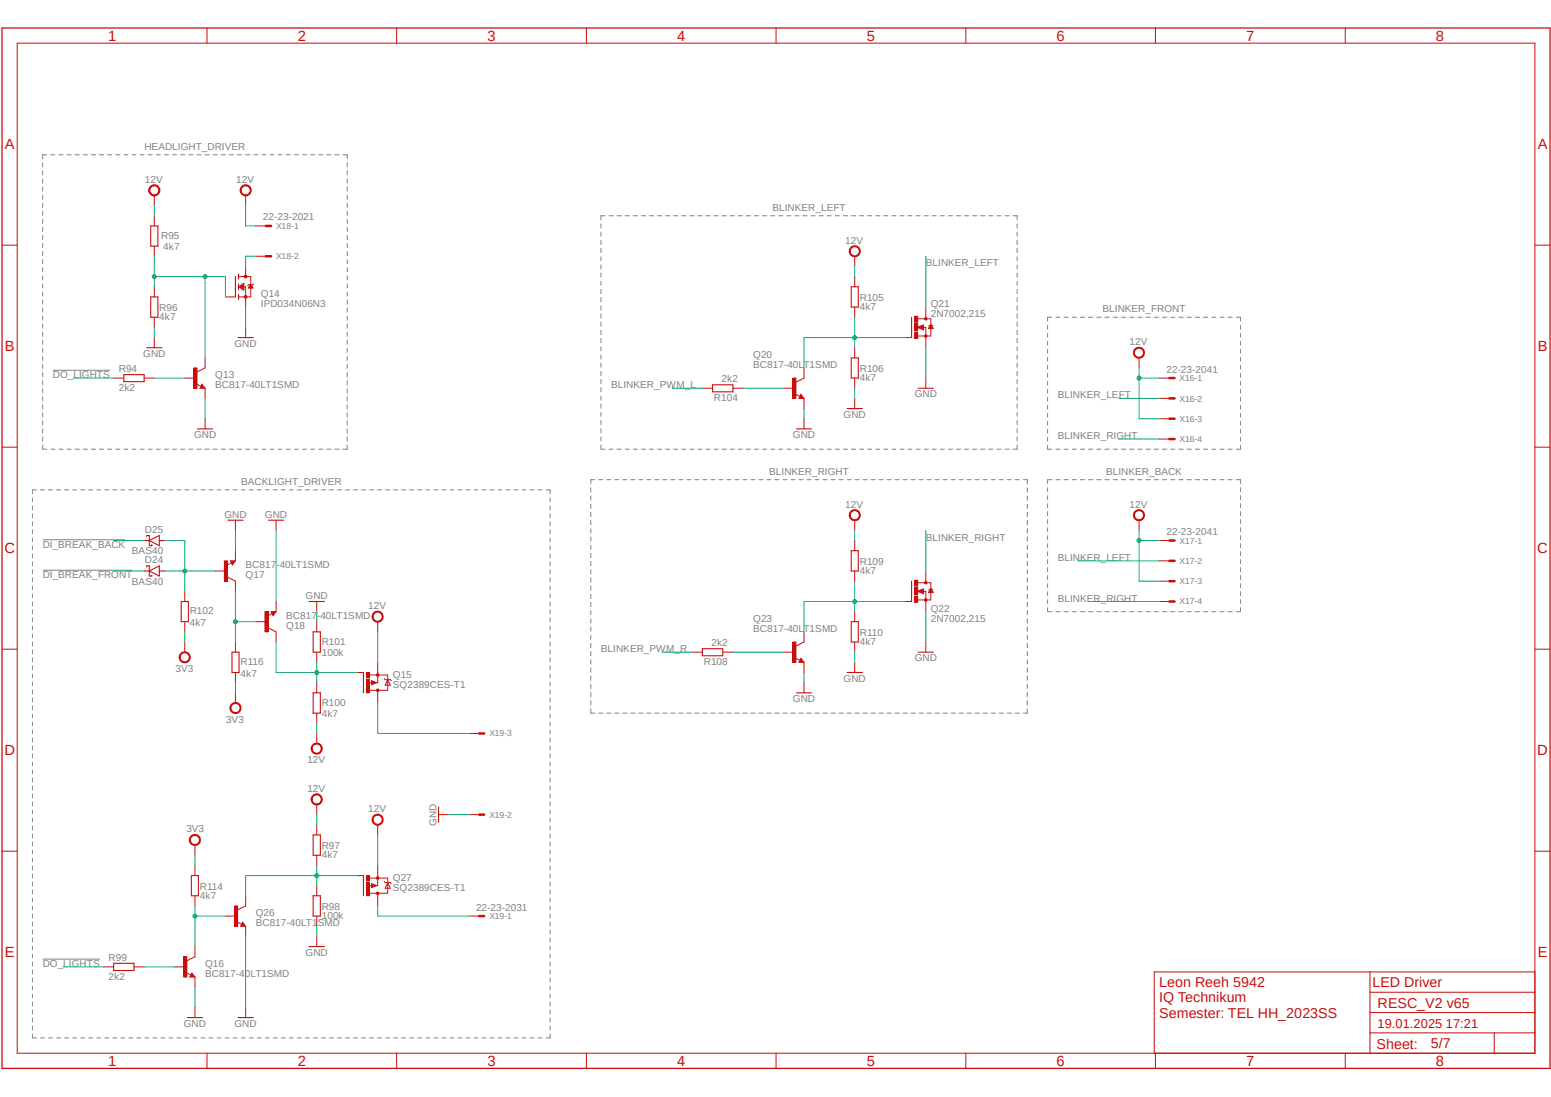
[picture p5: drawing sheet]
<svg xmlns="http://www.w3.org/2000/svg" width="420mm" height="297mm" viewBox="0 0 420 297" stroke-linecap="round" stroke-linejoin="round" font-family="sans-serif">
<path d="M0 7.2l420 282.6M420 7.3l-420 282.6" fill="none" stroke="#fff" stroke-width=".27"/>
<g fill="none" stroke="#808080" stroke-width=".27">
<path d="M11.6 44.1v1.1M11.6 46.3v1.1M11.6 48.5v1.1M11.6 50.6v1.1M11.6 52.8v1.1M11.6 55v1.1M11.6 57.2v1.1M11.6 59.4v1.1M12.7 41.9h-1.1v1.1M13.8 41.9h1.1M16 41.9h1.1M18.2 41.9h1.1"/>
<path d="M20.3 41.9h1.2M22.5 41.9h1.2M24.7 41.9h1.2M26.9 41.9h1.2M29.1 41.9h1.2M31.3 41.9h1.2M33.5 41.9h1.1M35.7 41.9h1.1M37.9 41.9h1.1M40.1 41.9h1.1M42.3 41.9h1.1M44.5 41.9h1.1"/>
<path d="M46.7 41.9h1.1M48.9 41.9h1.1M51.1 41.9h1.1M53.3 41.9h1.1M55.5 41.9h1.1M57.7 41.9h1.1M59.9 41.9h1.1M62.1 41.9h1.1M64.3 41.9h1.1M66.5 41.9h1.1M68.7 41.9h1.1M70.9 41.9h1.1"/>
<path d="M73.1 41.9h1.1M75.3 41.9h1.1M77.5 41.9h1.1M79.7 41.9h1.1M81.9 41.9h1.1M84.1 41.9h1.1M86.3 41.9h1.1M88.5 41.9h1.1M90.7 41.9h1.1M92.9 41.9h1.1v1.1M94 44.1v1.1M94 46.3v1.1"/>
<path d="M94 48.5v1.1M94 50.6v1.1M94 52.8v1.1M94 55v1.1M94 57.2v1.1M94 59.4v1.1M163.8 58.4h-1.1v1.1M164.9 58.4h1.1M167.1 58.4h1.1M169.3 58.4h1.1M171.5 58.4h1.1M173.7 58.4h1.1"/>
<path d="M175.9 58.4h1.1M178.1 58.4h1.1M180.3 58.4h1.1M182.4 58.4h1.1M184.6 58.4h1.1M186.8 58.4h1.1M189 58.4h1.1M191.2 58.4h1.1M193.4 58.4h1.1M195.5 58.4h1.2M197.7 58.4h1.1M199.9 58.4h1.1"/>
<path d="M202.1 58.4h1.1M204.3 58.4h1.1M206.5 58.4h1.1M208.7 58.4h1.1M210.9 58.4h1.1M213.1 58.4h1.1M215.3 58.4h1.1M217.4 58.4h1.1M219.6 58.4h1.1M221.8 58.4h1.1M224 58.4h1.1M226.2 58.4h1.1"/>
<path d="M228.4 58.4h1.1M230.5 58.4h1.2M232.7 58.4h1.1M234.9 58.4h1.2M237.2 58.4h1.1M239.3 58.4h1.1M241.5 58.4h1.1M243.7 58.4h1.1M245.9 58.4h1.1M248.1 58.4h1.1M250.3 58.4h1.1M252.4 58.4h1.1"/>
<path d="M254.6 58.4h1.1M256.8 58.4h1.1M259 58.4h1.1M261.2 58.4h1.1M263.4 58.4h1.1M265.6 58.4h1.1M267.8 58.4h1.1M270 58.4h1.1M272.2 58.4h1.1M274.3 58.4h1.1v1.1M11.6 61.6v1.1M11.6 63.8v1.1"/>
<path d="M11.6 65.9v1.1M11.6 68.1v1.1M11.6 70.3v1.1M11.6 72.5v1.1M11.6 74.7v1.1M11.6 76.8v1.1M11.6 79v1.1M94 61.6v1.1M94 63.8v1.1M94 65.9v1.1M94 68.1v1.1M94 70.3v1.1"/>
<path d="M94 72.5v1.1M94 74.7v1.1M94 76.8v1.1M94 79v1.1M162.7 60.6v1.2M162.7 62.8v1.2M162.7 65.1v1.1M162.7 67.3v1.1M162.7 69.5v1.1M162.7 71.7v1.2M162.7 73.9v1.2M162.7 76.2v1.1"/>
<path d="M162.7 78.4v1.1M275.4 60.6v1.2M275.4 62.8v1.2M275.4 65.1v1.1M275.4 67.3v1.1M275.4 69.5v1.1M275.4 71.7v1.2M275.4 73.9v1.2M275.4 76.2v1.1M275.4 78.4v1.1M11.6 81.2v1.1M11.6 83.4v1.1"/>
<path d="M11.6 85.6v1.1M11.6 87.8v1.1M11.6 90v1.1M11.6 92.1v1.1M11.6 94.3v1.1M11.6 96.5v1.1M11.6 98.7v1.1M94 81.2v1.1M94 83.4v1.1M94 85.6v1.1M94 87.8v1.1M94 90v1.1"/>
<path d="M94 92.1v1.1M94 94.3v1.1M94 96.5v1.1M94 98.7v1.1M162.7 80.6v1.1M162.7 82.8v1.1M162.7 85v1.1M162.7 87.2v1.1M162.7 89.5v1.1M162.7 91.7v1.1M162.7 93.9v1.1M162.7 96.1v1.1"/>
<path d="M162.7 98.3v1.1M275.4 80.6v1.1M275.4 82.8v1.1M275.4 85v1.1M275.4 87.2v1.1M275.4 89.5v1.1M275.4 91.7v1.1M275.4 93.9v1.1M275.4 96.1v1.1M275.4 98.3v1.1M283.7 88.1v1.1M283.7 90.2v1.1"/>
<path d="M283.7 92.4v1.1M283.7 94.5v1.1M283.7 96.7v1.1M283.7 98.9v1M284.8 85.9h-1.1v1.1M285.9 85.9h1.2M288.1 85.9h1.2M290.4 85.9h1.1M292.6 85.9h1.1M294.8 85.9h1.1M297 85.9h1.2M299.2 85.9h1.2"/>
<path d="M301.5 85.9h1.1M303.7 85.9h1.1M305.9 85.9h1.1M308.1 85.9h1.1M310.3 85.9h1.2M312.5 85.9h1.2M314.8 85.9h1.1M317 85.9h1.1M319.2 85.9h1.2M321.4 85.9h1.2M323.7 85.9h1.1M325.9 85.9h1.1"/>
<path d="M328.1 85.9h1.1M330.3 85.9h1.2M332.5 85.9h1.2M334.8 85.9h1.1v1.1M335.9 88.1v1.1M335.9 90.2v1.1M335.9 92.4v1.1M335.9 94.5v1.1M335.9 96.7v1.1M335.9 98.9v1M11.6 100.9v1.1M11.6 103v1.1"/>
<path d="M11.6 105.2v1.1M11.6 107.4v1.1M11.6 109.6v1.1M11.6 111.8v1.1M11.6 114v1.1M11.6 116.2v1.1M11.6 118.3v1.1M14.3 100.2h15.5M94 100.9v1.1M94 103v1.1M94 105.2v1.1M94 107.4v1.1"/>
<path d="M94 109.6v1.1M94 111.8v1.1M94 114v1.1M94 116.2v1.1M94 118.3v1.1M162.7 100.5v1.2M162.7 102.7v1.2M162.7 104.9v1.2M162.7 107.2v1.1M162.7 109.4v1.1M162.7 111.6v1.1M162.7 113.8v1.2"/>
<path d="M162.7 116v1.2M162.7 118.3v1.1M275.4 100.5v1.2M275.4 102.7v1.2M275.4 104.9v1.2M275.4 107.2v1.1M275.4 109.4v1.1M275.4 111.6v1.1M275.4 113.8v1.2M275.4 116v1.2M275.4 118.3v1.1M283.7 101v1.2"/>
<path d="M283.7 103.2v1.1M283.7 105.4v1.1M283.7 107.5v1.1M283.7 109.7v1.1M283.7 111.9v1M283.7 114v1.1M283.7 116.2v1.1M283.7 118.4v1.1M335.9 101v1.2M335.9 103.2v1.1M335.9 105.4v1.1M335.9 107.5v1.1"/>
<path d="M335.9 109.7v1.1M335.9 111.9v1M335.9 114v1.1M335.9 116.2v1.1M335.9 118.4v1.1M8.8 134.8v1M8.8 136.9v1.1M8.8 139.1v1.1M9.9 132.6h-1.1v1.1M11 132.6h1.1M11.6 120.5v1.1h1.1M13.1 132.6h1.1"/>
<path d="M13.8 121.6h1.1M15.3 132.6h1.1M16 121.6h1.1M17.5 132.6h1.1M18.2 121.6h1.1M19.7 132.6h1M20.3 121.6h1.2M21.8 132.6h1.1M22.5 121.6h1.2M24 132.6h1.1M24.7 121.6h1.2M26.2 132.6h1.1"/>
<path d="M26.9 121.6h1.2M28.4 132.6h1.1M29.1 121.6h1.2M30.5 132.6h1.1M31.3 121.6h1.2M32.7 132.6h1.1M33.5 121.6h1.1M34.9 132.6h1.1M35.7 121.6h1.1M37 132.6h1.1M37.9 121.6h1.1M39.2 132.6h1.1"/>
<path d="M40.1 121.6h1.1M41.4 132.6h1.1M42.3 121.6h1.1M43.6 132.6h1.1M44.5 121.6h1.1M45.8 132.6h1M46.7 121.6h1.1M47.9 132.6h1.1M48.9 121.6h1.1M50.1 132.6h1.1M51.1 121.6h1.1M52.3 132.6h1"/>
<path d="M53.3 121.6h1.1M54.4 132.6h1.1M55.5 121.6h1.1M56.6 132.6h1.1M57.7 121.6h1.1M58.8 132.6h1.1M59.9 121.6h1.1M61 132.6h1.1M62.1 121.6h1.1M63.1 132.6h1.1M64.3 121.6h1.1M65.3 132.6h1.1"/>
<path d="M66.5 121.6h1.1M67.5 132.6h1.1M68.7 121.6h1.1M69.6 132.6h1.1M70.9 121.6h1.1M71.8 132.6h1.1M73.1 121.6h1.1M74 132.6h1.1M75.3 121.6h1.1M76.2 132.6h1.1M77.5 121.6h1.1M78.4 132.6h1"/>
<path d="M79.7 121.6h1.1M80.5 132.6h1.1M81.9 121.6h1.1M82.7 132.6h1.1M84.1 121.6h1.1M84.9 132.6h1.1M86.3 121.6h1.1M87 132.6h1.1M88.5 121.6h1.1M89.2 132.6h1.1M90.7 121.6h1.1M91.4 132.6h1.1"/>
<path d="M93.6 132.6h1.1M94 120.5v1.1h-1.1M95.7 132.6h1.1M97.9 132.6h1.1M100.1 132.6h1.1M102.2 132.6h1.1M104.4 132.6h1.1M106.6 132.6h1.1M108.8 132.6h1.1M111 132.6h1.1M113.1 132.6h1.1M115.3 132.6h1.1"/>
<path d="M117.5 132.6h1.1M119.6 132.6h1.1M121.8 132.6h1.1M124 132.6h1.1M126.2 132.6h1.1M128.4 132.6h1M130.5 132.6h1.1M132.7 132.6h1.1M134.9 132.6h1M137 132.6h1.1M139.2 132.6h1.1M141.4 132.6h1.1"/>
<path d="M143.6 132.6h1.1M145.7 132.6h1.1M147.9 132.6h1.1v1.1M149 134.8v1M149 136.9v1.1M149 139.1v1.1M160 132.1v1.1M160 134.3v1.1M160 136.5v1.2M160 138.7v1.2M161.1 129.9h-1.1v1.1M162.1 129.9h1.1"/>
<path d="M162.7 120.5v1.1h1.1M164.3 129.9h1.1M164.9 121.6h1.1M166.5 129.9h1.1M167.1 121.6h1.1M168.7 129.9h1.1M169.3 121.6h1.1M170.8 129.9h1.1M171.5 121.6h1.1M173 129.9h1.1M173.7 121.6h1.1M175.2 129.9h1"/>
<path d="M175.9 121.6h1.1M177.3 129.9h1.1M178.1 121.6h1.1M179.5 129.9h1.1M180.3 121.6h1.1M181.7 129.9h1.1M182.4 121.6h1.1M183.9 129.9h1M184.6 121.6h1.1M186 129.9h1.1M186.8 121.6h1.1M188.2 129.9h1.1"/>
<path d="M189 121.6h1.1M190.3 129.9h1.1M191.2 121.6h1.1M192.5 129.9h1.1M193.4 121.6h1.1M194.7 129.9h1M195.5 121.6h1.2M196.8 129.9h1.2M197.7 121.6h1.1M199 129.9h1.1M199.9 121.6h1.1M201.2 129.9h1.1"/>
<path d="M202.1 121.6h1.1M203.4 129.9h1M204.3 121.6h1.1M205.5 129.9h1.1M206.5 121.6h1.1M207.7 129.9h1.1M208.7 121.6h1.1M209.8 129.9h1.1M210.9 121.6h1.1M212 129.9h1.1M213.1 121.6h1.1M214.2 129.9h1.1"/>
<path d="M215.3 121.6h1.1M216.4 129.9h1.1M217.4 121.6h1.1M218.5 129.9h1.1M219.6 121.6h1.1M220.7 129.9h1.1M221.8 121.6h1.1M222.9 129.9h1.1M224 121.6h1.1M225 129.9h1.1M226.2 121.6h1.1M227.2 129.9h1.1"/>
<path d="M228.4 121.6h1.1M229.4 129.9h1.1M230.5 121.6h1.2M231.6 129.9h1M232.7 121.6h1.1M233.7 129.9h1.1M234.9 121.6h1.2M235.9 129.9h1.1M237.2 121.6h1.1M238 129.9h1.1M239.3 121.6h1.1M240.2 129.9h1.1"/>
<path d="M241.5 121.6h1.1M242.4 129.9h1.1M243.7 121.6h1.1M244.6 129.9h1.1M245.9 121.6h1.1M246.7 129.9h1.1M248.1 121.6h1.1M248.9 129.9h1.1M250.3 121.6h1.1M251.1 129.9h1.1M252.4 121.6h1.1M253.2 129.9h1.1"/>
<path d="M254.6 121.6h1.1M255.4 129.9h1.1M256.8 121.6h1.1M257.6 129.9h1.1M259 121.6h1.1M259.8 129.9h1M261.2 121.6h1.1M261.9 129.9h1.1M263.4 121.6h1.1M264.1 129.9h1.1M265.6 121.6h1.1M266.2 129.9h1.1"/>
<path d="M267.8 121.6h1.1M268.4 129.9h1.1M270 121.6h1.1M270.6 129.9h1.1M272.2 121.6h1.1M272.8 129.9h1.1M274.9 129.9h1.1M275.4 120.5v1.1h-1.1M277.1 129.9h1.1v1.1M278.2 132.1v1.1M278.2 134.3v1.1M278.2 136.5v1.2"/>
<path d="M278.2 138.7v1.2M283.7 120.5v1.1h1.1M283.7 132v1.1M283.7 134.2v1.1M283.7 136.4v1.1M283.7 138.5v1.1M284.8 129.9h-1.1v1M285.9 121.6h1.2M285.9 129.9h1.2M288.1 121.6h1.2M288.1 129.9h1.2M290.4 121.6h1.1"/>
<path d="M290.4 129.9h1.1M292.6 121.6h1.1M292.6 129.9h1.1M294.8 121.6h1.1M294.8 129.9h1.1M297 121.6h1.2M297 129.9h1.2M299.2 121.6h1.2M299.2 129.9h1.2M301.5 121.6h1.1M301.5 129.9h1.1M303.7 121.6h1.1"/>
<path d="M303.7 129.9h1.1M305.9 121.6h1.1M305.9 129.9h1.1M308.1 121.6h1.1M308.1 129.9h1.1M310.3 121.6h1.2M310.3 129.9h1.2M312.5 121.6h1.2M312.5 129.9h1.2M314.8 121.6h1.1M314.8 129.9h1.1M317 121.6h1.1"/>
<path d="M317 129.9h1.1M319.2 121.6h1.2M319.2 129.9h1.2M321.4 121.6h1.2M321.4 129.9h1.2M323.7 121.6h1.1M323.7 129.9h1.1M325.9 121.6h1.1M325.9 129.9h1.1M328.1 121.6h1.1M328.1 129.9h1.1M330.3 121.6h1.2"/>
<path d="M330.3 129.9h1.2M332.5 121.6h1.2M332.5 129.9h1.2M334.8 129.9h1.1v1M335.9 120.5v1.1h-1.1M335.9 132v1.1M335.9 134.2v1.1M335.9 136.4v1.1M335.9 138.5v1.1M8.8 141.3v1.1M8.8 143.4v1.1M8.8 145.6v1.1"/>
<path d="M8.8 147.8v1M8.8 149.9v1.1M8.8 152.1v1.1M8.8 154.3v1.1M8.8 156.4v1.1M8.8 158.6v1.1M11.6 154.4h24.3M11.6 146.1h22.4M149 141.3v1.1M149 143.4v1.1M149 145.6v1.1M149 147.8v1"/>
<path d="M149 149.9v1.1M149 152.1v1.1M149 154.3v1.1M149 156.4v1.1M149 158.6v1.1M160 140.9v1.2M160 143.2v1.1M160 145.4v1.1M160 147.6v1.1M160 149.8v1.2M160 152v1.2M160 154.3v1.1"/>
<path d="M160 156.5v1.1M160 158.7v1.1M278.2 140.9v1.2M278.2 143.2v1.1M278.2 145.4v1.1M278.2 147.6v1.1M278.2 149.8v1.2M278.2 152v1.2M278.2 154.3v1.1M278.2 156.5v1.1M278.2 158.7v1.1M283.7 140.7v1.1"/>
<path d="M283.7 142.9v1M283.7 145v1.1M283.7 147.2v1.1M283.7 149.4v1.1M283.7 151.5v1.1M283.7 153.7v1.1M283.7 155.8v1.1M283.7 158v1.1M335.9 140.7v1.1M335.9 142.9v1M335.9 145v1.1M335.9 147.2v1.1"/>
<path d="M335.9 149.4v1.1M335.9 151.5v1.1M335.9 153.7v1.1M335.9 155.8v1.1M335.9 158v1.1M8.8 160.8v1M8.8 162.9v1.1M8.8 165.1v1.1M8.8 167.3v1.1M8.8 169.5v1M8.8 171.6v1.1M8.8 173.8v1.1"/>
<path d="M8.8 175.9v1.1M8.8 178.1v1.1M149 160.8v1M149 162.9v1.1M149 165.1v1.1M149 167.3v1.1M149 169.5v1M149 171.6v1.1M149 173.8v1.1M149 175.9v1.1M149 178.1v1.1M160 160.9v1.2"/>
<path d="M160 163.1v1.2M160 165.4v1.1M160 167.6v1.1M160 169.8v1.1M160 172v1.1M160 174.2v1.1M160 176.4v1.1M160 178.6v1.2M278.2 160.9v1.2M278.2 163.1v1.2M278.2 165.4v1.1M278.2 167.6v1.1"/>
<path d="M278.2 169.8v1.1M278.2 172v1.1M278.2 174.2v1.1M278.2 176.4v1.1M278.2 178.6v1.2M283.7 160.2v1M283.7 162.3v1.1M283.7 164.5v1.1h1.1M285.9 165.6h1.2M288.1 165.6h1.2M290.4 165.6h1.1M292.6 165.6h1.1"/>
<path d="M294.8 165.6h1.1M297 165.6h1.2M299.2 165.6h1.2M301.5 165.6h1.1M303.7 165.6h1.1M305.9 165.6h1.1M308.1 165.6h1.1M310.3 165.6h1.2M312.5 165.6h1.2M314.8 165.6h1.1M317 165.6h1.1M319.2 165.6h1.2"/>
<path d="M321.4 165.6h1.2M323.7 165.6h1.1M325.9 165.6h1.1M328.1 165.6h1.1M330.3 165.6h1.2M332.5 165.6h1.2M335.9 160.2v1M335.9 162.3v1.1M335.9 164.5v1.1h-1.1M8.8 180.3v1.1M8.8 182.5v1M8.8 184.6v1.1"/>
<path d="M8.8 186.8v1.1M8.8 188.9v1.1M8.8 191.1v1.1M8.8 193.3v1.1M8.8 195.5v1M8.8 197.6v1.1M8.8 199.8v1.1M149 180.3v1.1M149 182.5v1M149 184.6v1.1M149 186.8v1.1M149 188.9v1.1"/>
<path d="M149 191.1v1.1M149 193.3v1.1M149 195.5v1M149 197.6v1.1M149 199.8v1.1M160 180.8v1.2M160 183v1.2M160 185.3v1.1M160 187.5v1.1M160 189.7v1.1M160 191.9v1.2h1.1M162.1 193.1h1.1"/>
<path d="M164.3 193.1h1.1M166.5 193.1h1.1M168.7 193.1h1.1M170.8 193.1h1.1M173 193.1h1.1M175.2 193.1h1M177.3 193.1h1.1M179.5 193.1h1.1M181.7 193.1h1.1M183.9 193.1h1M186 193.1h1.1M188.2 193.1h1.1"/>
<path d="M190.3 193.1h1.1M192.5 193.1h1.1M194.7 193.1h1M196.8 193.1h1.2M199 193.1h1.1M201.2 193.1h1.1M203.4 193.1h1M205.5 193.1h1.1M207.7 193.1h1.1M209.8 193.1h1.1M212 193.1h1.1M214.2 193.1h1.1"/>
<path d="M216.4 193.1h1.1M218.5 193.1h1.1M220.7 193.1h1.1M222.9 193.1h1.1M225 193.1h1.1M227.2 193.1h1.1M229.4 193.1h1.1M231.6 193.1h1M233.7 193.1h1.1M235.9 193.1h1.1M238 193.1h1.1M240.2 193.1h1.1"/>
<path d="M242.4 193.1h1.1M244.6 193.1h1.1M246.7 193.1h1.1M248.9 193.1h1.1M251.1 193.1h1.1M253.2 193.1h1.1M255.4 193.1h1.1M257.6 193.1h1.1M259.8 193.1h1M261.9 193.1h1.1M264.1 193.1h1.1M266.2 193.1h1.1"/>
<path d="M268.4 193.1h1.1M270.6 193.1h1.1M272.8 193.1h1.1M274.9 193.1h1.1M278.2 180.8v1.2M278.2 183v1.2M278.2 185.3v1.1M278.2 187.5v1.1M278.2 189.7v1.1M278.2 191.9v1.2h-1.1M8.8 201.9v1.1M8.8 204.1v1.1"/>
<path d="M8.8 206.3v1M8.8 208.4v1.1M8.8 210.6v1.1M8.8 212.8v1.1M8.8 214.9v1.1M8.8 217.1v1.1M8.8 219.3v1M149 201.9v1.1M149 204.1v1.1M149 206.3v1M149 208.4v1.1M149 210.6v1.1"/>
<path d="M149 212.8v1.1M149 214.9v1.1M149 217.1v1.1M149 219.3v1M8.8 221.4v1.1M8.8 223.6v1.1M8.8 225.8v1.1M8.8 227.9v1.1M8.8 230.1v1.1M8.8 232.3v1M8.8 234.4v1.1M8.8 236.6v1.1"/>
<path d="M8.8 238.8v1.1M149 221.4v1.1M149 223.6v1.1M149 225.8v1.1M149 227.9v1.1M149 230.1v1.1M149 232.3v1M149 234.4v1.1M149 236.6v1.1M149 238.8v1.1M8.8 240.9v1.1M8.8 243.1v1.1"/>
<path d="M8.8 245.3v1M8.8 247.4v1.1M8.8 249.6v1.1M8.8 251.8v1.1M8.8 253.9v1.1M8.8 256.1v1.1M8.8 258.3v1M11.6 259.7h15.4M149 240.9v1.1M149 243.1v1.1M149 245.3v1M149 247.4v1.1"/>
<path d="M149 249.6v1.1M149 251.8v1.1M149 253.9v1.1M149 256.1v1.1M149 258.3v1M8.8 260.4v1.1M8.8 262.6v1.1M8.8 264.8v1.1M8.8 267v1M8.8 269.1v1.1M8.8 271.3v1.1M8.8 273.4v1.1"/>
<path d="M8.8 275.6v1.1M8.8 277.7v1.1M8.8 280v1h1.1M149 260.4v1.1M149 262.6v1.1M149 264.8v1.1M149 267v1M149 269.1v1.1M149 271.3v1.1M149 273.4v1.1M149 275.6v1.1M149 277.7v1.1"/>
<path d="M149 280v1h-1.1M11 281h1.1M13.1 281h1.1M15.3 281h1.1M17.5 281h1.1M19.7 281h1M21.8 281h1.1M24 281h1.1M26.2 281h1.1M28.4 281h1.1M30.5 281h1.1M32.7 281h1.1"/>
<path d="M34.9 281h1.1M37 281h1.1M39.2 281h1.1M41.4 281h1.1M43.6 281h1.1M45.8 281h1M47.9 281h1.1M50.1 281h1.1M52.3 281h1M54.4 281h1.1M56.6 281h1.1M58.8 281h1.1"/>
<path d="M61 281h1.1M63.1 281h1.1M65.3 281h1.1M67.5 281h1.1M69.6 281h1.1M71.8 281h1.1M74 281h1.1M76.2 281h1.1M78.4 281h1M80.5 281h1.1M82.7 281h1.1M84.9 281h1.1"/>
<path d="M87 281h1.1M89.2 281h1.1M91.4 281h1.1M93.6 281h1.1M95.7 281h1.1M97.9 281h1.1M100.1 281h1.1M102.2 281h1.1M104.4 281h1.1M106.6 281h1.1M108.8 281h1.1M111 281h1.1"/>
<path d="M113.1 281h1.1M115.3 281h1.1M117.5 281h1.1M119.6 281h1.1M121.8 281h1.1M124 281h1.1M126.2 281h1.1M128.4 281h1M130.5 281h1.1M132.7 281h1.1M134.9 281h1M137 281h1.1"/>
<path d="M139.2 281h1.1M141.4 281h1.1M143.6 281h1.1M145.7 281h1.1"/>
</g>
<g fill="none" stroke="#c90d0c" stroke-width=".27">
<path d="M4.7 11.7h410.9v273.5h-410.9zM56 7.6v4.1M107.4 7.6v4.1M158.8 7.6v4.1M210.1 7.6v4.1M261.5 7.6v4.1M312.9 7.6v4.1M364.3 7.6v4.1M.6 66.4h4.1M69.3 61.2h2.7M69.3 69.4h2.7M415.6 66.4h4.1"/>
<path d="M55.5 99.6l-2.2 1.1M53.1 103.9l1.3 .7M54.7 104l.8 1.1h-1.4zM313.9 102.4h2.8M313.9 107.9h2.8M313.9 113.4h2.8M313.9 118.9h2.8M.6 121.1h4.1M415.6 121.1h4.1M.6 175.8h4.1M415.6 175.8h4.1M127 198.6h2.8"/>
<path d="M.6 230.5h4.1M127 220.6h2.8M415.6 230.5h4.1M127 248h2.8M371 279.7h44.6M371 263.1v22.1M371 274.2h44.6M371 268.6h44.6M404.6 279.7v5.5M415.6 263.1h-103.1v22.1M56 285.2v4.1M107.4 285.2v4.1"/>
<path d="M158.8 285.2v4.1M210.1 285.2v4.1M261.5 285.2v4.1M312.9 285.2v4.1M364.3 285.2v4.1"/>
</g>
<path d="M.6 7.6h419.1v281.7h-419.1z" fill="none" stroke="#c90d0c" stroke-width=".34"/>
<path d="M72 61.2h1.4M72 69.4h1.4M316.7 102.4h1.4M316.7 107.9h1.4M316.7 113.4h1.4M316.7 118.9h1.4M129.8 198.6h1.3M129.8 220.6h1.3M129.8 248h1.3" fill="none" stroke="#c90d0c" stroke-width=".68"/>
<path d="M54.7 104.6l.1 .3h-.4l.3-.6 .5 .7h-.8" fill="none" stroke="#c90d0c" stroke-width=".3"/>
<path d="M52.5 99.6h.8v5.5h-.8z" fill-rule="evenodd" fill="#c90d0c"/>
<path d="M41.8 58.4v2.8M41.8 66.6v2.8M41.8 91.4v2.7M52.5 99.6h.8v5.5h-.8zM55.5 96.9v2.7M30.8 102.4h2.7M39 102.4h2.8M50 102.4h2.8M55.5 105.1v2.8M55.5 113.4v2.7" fill="none" stroke="#c90d0c" stroke-width=".27"/>
<path d="M40.8 61.2h2v5.4h-2zM39.7 94.1h4.2M33.5 101.4h5.5v1.9h-5.5zM53.5 116.1h4.1" fill="none" stroke="#c90d0c" stroke-width=".3"/>
<path d="M40.6 50.5a1.53 1.53 0 0 1 2.5 .2 1.53 1.53 0 0 1-.9 2.3 1.53 1.53 0 0 1-1.9-1.5h.3a1.22 1.22 0 0 1 1.6-1.1 1.22 1.22 0 0 1 .4 2 1.22 1.22 0 0 1-2-.5v-.4h-.3z" fill-rule="evenodd" fill="#c90d0c"/>
<path d="M40.6 50.5a1.53 1.53 0 0 1 2.5 .2 1.53 1.53 0 0 1-.9 2.3 1.53 1.53 0 0 1-1.9-1.5h.3a1.22 1.22 0 0 1 1.6-1.1 1.22 1.22 0 0 1 .4 2 1.22 1.22 0 0 1-2-.5v-.4h-.3zM41.8 52.9v2.8" fill="none" stroke="#c90d0c" stroke-width=".27"/>
<path d="M65.4 50.5a1.52 1.52 0 0 1 2.4 .1 1.52 1.52 0 0 1-.8 2.3 1.52 1.52 0 0 1-2-1.4h.3a1.24 1.24 0 0 1 1.7-1.2 1.24 1.24 0 0 1 .4 2.1 1.24 1.24 0 0 1-2-.5l-.1-.4h-.3z" fill-rule="evenodd" fill="#c90d0c"/>
<path d="M65.4 50.5a1.52 1.52 0 0 1 2.4 .1 1.52 1.52 0 0 1-.8 2.3 1.52 1.52 0 0 1-2-1.4h.3a1.24 1.24 0 0 1 1.7-1.2 1.24 1.24 0 0 1 .4 2.1 1.24 1.24 0 0 1-2-.5l-.1-.4h-.3zM66.5 52.9v2.8M66.5 88.6v2.8M85.8 223.3v2.8M85.8 231.6v2.7M85.8 239.8v2.7M85.8 248v2.8M85.8 253.5v2.8" fill="none" stroke="#c90d0c" stroke-width=".27"/>
<path d="M64.5 91.4h4.1M84.8 226.1h1.9v5.5h-1.9zM83.7 256.3h4.1M84.8 242.5h1.9v5.5h-1.9z" fill="none" stroke="#c90d0c" stroke-width=".3"/>
<path d="M84.6 215.5a1.5 1.5 0 0 1 2.4 .2 1.5 1.5 0 0 1-.9 2.2 1.5 1.5 0 0 1-1.9-1.4h.3a1.24 1.24 0 0 1 1.9-1.1 1.24 1.24 0 0 1 .2 2.1 1.24 1.24 0 0 1-2-.6l-.1-.4h-.3z" fill-rule="evenodd" fill="#c90d0c"/>
<path d="M84.6 215.5a1.5 1.5 0 0 1 2.4 .2 1.5 1.5 0 0 1-.9 2.2 1.5 1.5 0 0 1-1.9-1.4h.3a1.24 1.24 0 0 1 1.9-1.1 1.24 1.24 0 0 1 .2 2.1 1.24 1.24 0 0 1-2-.6l-.1-.4h-.3zM85.8 217.8v2.8M52.8 259l-2.2 1.1M50.4 263.3l1.3 .7M51.9 263.4l.9 1.1h-1.4z" fill="none" stroke="#c90d0c" stroke-width=".27"/>
<path d="M51.9 264l.2 .2h-.4l.2-.5 .6 .7h-.8" fill="none" stroke="#c90d0c" stroke-width=".3"/>
<path d="M49.7 259h.9v5.5h-.9z" fill-rule="evenodd" fill="#c90d0c"/>
<path d="M85.8 162.9v2.7M85.8 168.3v2.8M85.8 176.6v2.7M85.8 184.8v2.8M85.8 193.1v2.7M49.7 259h.9v5.5h-.9zM52.8 256.3v2.7M28 261.8h2.8M36.3 261.8h2.7M47.3 261.8h2.7M52.8 264.5v2.8M52.8 272.8v2.7" fill="none" stroke="#c90d0c" stroke-width=".27"/>
<path d="M83.7 162.9h4.1M84.8 171.1h1.9v5.5h-1.9zM84.8 187.6h1.9v5.5h-1.9zM30.8 260.8h5.5v2h-5.5zM50.7 275.5h4.1" fill="none" stroke="#c90d0c" stroke-width=".3"/>
<path d="M84.6 201.7a1.5 1.5 0 0 1 2.4 .2 1.5 1.5 0 0 1-.9 2.3 1.5 1.5 0 0 1-1.9-1.5h.3a1.24 1.24 0 0 1 1.9-1 1.24 1.24 0 0 1 .2 2 1.24 1.24 0 0 1-2-.6l-.1-.4h-.3z" fill-rule="evenodd" fill="#c90d0c"/>
<path d="M61.6 156.3l2.2 1.1M62.4 151.8h1.4l-.9 1.2zM62.7 152.4l-1.4 .7M85.8 198.6v2.7M84.6 201.7a1.5 1.5 0 0 1 2.4 .2 1.5 1.5 0 0 1-.9 2.3 1.5 1.5 0 0 1-1.9-1.5h.3a1.24 1.24 0 0 1 1.9-1 1.24 1.24 0 0 1 .2 2 1.24 1.24 0 0 1-2-.6l-.1-.4h-.3z" fill="none" stroke="#c90d0c" stroke-width=".27"/>
<path d="M62.7 152h.8l-.6 .7-.2-.6h.4l-.2 .3" fill="none" stroke="#c90d0c" stroke-width=".3"/>
<path d="M60.7 151.8h.9v5.6h-.9z" fill-rule="evenodd" fill="#c90d0c"/>
<path d="M58.3 154.6h2.7M60.7 151.8h.9v5.6h-.9zM63.8 140.8v2.8M63.8 149.1v2.7M63.8 157.4v2.7M50 160.1v2.8M50 168.3v2.8" fill="none" stroke="#c90d0c" stroke-width=".27"/>
<path d="M39 154.6h1.4M39 146.3h1.4M39.7 153.5v-.3h.7v2.8h.7v-.3M39.7 145.2v-.2h.7v2.7h.7v-.3M40.4 154.6l2.7-1.4v2.8zM40.4 146.3l2.7-1.3v2.7zM43.1 154.6h1.4M43.1 146.3h1.4M61.7 140.8h4.1M49.1 162.9h1.9v5.4h-1.9z" fill="none" stroke="#c90d0c" stroke-width=".3"/>
<path d="M48.9 177a1.51 1.51 0 0 1 2.4 .1 1.51 1.51 0 0 1-.8 2.3 1.51 1.51 0 0 1-2-1.4h.3a1.24 1.24 0 0 1 1.8-1 1.24 1.24 0 0 1 .2 2 1.24 1.24 0 0 1-1.9-.6l-.1-.4h-.3z" fill-rule="evenodd" fill="#c90d0c"/>
<path d="M215.3 106.7l1.3 .6M216.9 106.8l.8 1.1h-1.4zM217.7 102.4l-2.2 1.1M48.9 177a1.51 1.51 0 0 1 2.4 .1 1.51 1.51 0 0 1-.8 2.3 1.51 1.51 0 0 1-2-1.4h.3a1.24 1.24 0 0 1 1.8-1 1.24 1.24 0 0 1 .2 2 1.24 1.24 0 0 1-1.9-.6l-.1-.4h-.3zM50 173.8v2.8" fill="none" stroke="#c90d0c" stroke-width=".27"/>
<path d="M216.9 107.3l.1 .3h-.4l.3-.5 .5 .6h-.8" fill="none" stroke="#c90d0c" stroke-width=".3"/>
<path d="M214.7 102.4h.8v5.5h-.8z" fill-rule="evenodd" fill="#c90d0c"/>
<path d="M231.4 74.9v2.7M217.7 99.6v2.8M231.4 83.1v2.8M231.4 94.1v2.8M190.2 105.1h2.8M198.5 105.1h2.7M212.2 105.1h2.8M214.7 102.4h.8v5.5h-.8zM217.7 107.9v2.7M217.7 113.4v2.7M231.4 102.4v2.7M231.4 107.9v2.7" fill="none" stroke="#c90d0c" stroke-width=".27"/>
<path d="M230.5 77.6h1.9v5.5h-1.9zM230.5 96.9h1.9v5.5h-1.9zM193 104.2h5.5v1.9h-5.5zM215.6 116.1h4.2M229.4 110.6h4.1" fill="none" stroke="#c90d0c" stroke-width=".3"/>
<path d="M230.3 67.1a1.51 1.51 0 0 1 2.4 .1 1.51 1.51 0 0 1-.8 2.2 1.51 1.51 0 0 1-1.9-1.4h.2a1.24 1.24 0 0 1 1.7-1.1 1.24 1.24 0 0 1 .4 2 1.24 1.24 0 0 1-2-.4l-.1-.5h-.2z" fill-rule="evenodd" fill="#c90d0c"/>
<path d="M230.3 67.1a1.51 1.51 0 0 1 2.4 .1 1.51 1.51 0 0 1-.8 2.2 1.51 1.51 0 0 1-1.9-1.4h.2a1.24 1.24 0 0 1 1.7-1.1 1.24 1.24 0 0 1 .4 2 1.24 1.24 0 0 1-2-.4l-.1-.5h-.2zM231.4 69.4v2.7M250.7 102.4v2.7" fill="none" stroke="#c90d0c" stroke-width=".27"/>
<path d="M248.6 105.1h4.2" fill="none" stroke="#c90d0c" stroke-width=".3"/>
<path d="M307.3 94.5a1.51 1.51 0 0 1 2.4 .1 1.51 1.51 0 0 1-.8 2.3 1.51 1.51 0 0 1-2-1.4h.3a1.24 1.24 0 0 1 1.7-1.2 1.24 1.24 0 0 1 .4 2.1 1.24 1.24 0 0 1-2-.5l-.1-.4h-.3z" fill-rule="evenodd" fill="#c90d0c"/>
<path d="M307.3 94.5a1.51 1.51 0 0 1 2.4 .1 1.51 1.51 0 0 1-.8 2.3 1.51 1.51 0 0 1-2-1.4h.3a1.24 1.24 0 0 1 1.7-1.2 1.24 1.24 0 0 1 .4 2.1 1.24 1.24 0 0 1-2-.5l-.1-.4h-.3zM308.4 96.9v2.7M313.9 146.3h2.8M313.9 151.8h2.8M313.9 157.4h2.8M215.3 178.1l1.3 .7M216.9 178.2l.8 1.1h-1.4zM217.7 173.8l-2.2 1.1M313.9 162.9h2.8" fill="none" stroke="#c90d0c" stroke-width=".27"/>
<path d="M316.7 146.3h1.4M316.7 151.8h1.4M316.7 157.4h1.4M316.7 162.9h1.4" fill="none" stroke="#c90d0c" stroke-width=".68"/>
<path d="M216.9 178.8l.1 .3h-.4l.3-.6 .5 .7h-.8" fill="none" stroke="#c90d0c" stroke-width=".3"/>
<path d="M214.7 173.8h.8v5.5h-.8z" fill-rule="evenodd" fill="#c90d0c"/>
<path d="M231.4 146.3v2.8M231.4 154.6v2.8M187.5 176.6h2.7M195.7 176.6h2.8M212.2 176.6h2.8M214.7 173.8h.8v5.5h-.8zM217.7 171.1v2.7M217.7 179.3v2.8M231.4 165.6v2.7M231.4 173.8v2.8M231.4 179.3v2.8M217.7 184.8v2.8" fill="none" stroke="#c90d0c" stroke-width=".27"/>
<path d="M230.5 149.1h1.9v5.5h-1.9zM190.2 175.6h5.5v1.9h-5.5zM230.5 168.3h1.9v5.5h-1.9zM215.6 187.6h4.2M229.4 182.1h4.1" fill="none" stroke="#c90d0c" stroke-width=".3"/>
<path d="M230.3 138.5a1.51 1.51 0 0 1 2.4 .1 1.51 1.51 0 0 1-.8 2.3 1.51 1.51 0 0 1-1.9-1.4h.2a1.24 1.24 0 0 1 1.7-1.2 1.24 1.24 0 0 1 .4 2 1.24 1.24 0 0 1-2-.4l-.1-.4h-.2z" fill-rule="evenodd" fill="#c90d0c"/>
<path d="M230.3 138.5a1.51 1.51 0 0 1 2.4 .1 1.51 1.51 0 0 1-.8 2.3 1.51 1.51 0 0 1-1.9-1.4h.2a1.24 1.24 0 0 1 1.7-1.2 1.24 1.24 0 0 1 .4 2 1.24 1.24 0 0 1-2-.4l-.1-.4h-.2zM231.4 140.8v2.8M250.7 173.8v2.8" fill="none" stroke="#c90d0c" stroke-width=".27"/>
<path d="M248.6 176.6h4.2" fill="none" stroke="#c90d0c" stroke-width=".3"/>
<path d="M307.3 138.5a1.51 1.51 0 0 1 2.4 .1 1.51 1.51 0 0 1-.8 2.3 1.51 1.51 0 0 1-2-1.4h.3a1.24 1.24 0 0 1 1.7-1.2 1.24 1.24 0 0 1 .4 2 1.24 1.24 0 0 1-2-.4l-.1-.4h-.3z" fill-rule="evenodd" fill="#c90d0c"/>
<path d="M41.8 77.6v2.8M64.6 77.6h1.9v2.8M64.6 74.9h3.3v5.5h-3.3M68.7 76.8l-.2 .3h-1.1l-.3 .3M41.8 85.9v2.7M307.3 138.5a1.51 1.51 0 0 1 2.4 .1 1.51 1.51 0 0 1-.8 2.3 1.51 1.51 0 0 1-2-1.4h.3a1.24 1.24 0 0 1 1.7-1.2 1.24 1.24 0 0 1 .4 2 1.24 1.24 0 0 1-2-.4l-.1-.4h-.3zM308.4 140.8v2.8" fill="none" stroke="#c90d0c" stroke-width=".27"/>
<path d="M63.8 74.9v5.5M64.6 74.2v1.4M64.6 76.8v1.7M64.6 79.7v1.4M40.8 80.4h2v5.5h-2z" fill="none" stroke="#c90d0c" stroke-width=".3"/>
<circle cx="66.5" cy="80.4" r=".38" fill="#c90d0c"/>
<circle cx="66.5" cy="80.4" r=".38" fill="none" stroke="#c90d0c" stroke-width=".27"/>
<circle cx="66.5" cy="74.9" r=".38" fill="#c90d0c"/>
<g fill="none" stroke="#c90d0c" stroke-width=".27">
<path d="M66.5 72.1v2.8M61 80.4h2.8M66.5 80.4v2.7"/>
<circle cx="66.5" cy="74.9" r=".38"/>
</g>
<path d="M67.9 77l.6 1h-1.2z" fill-rule="evenodd" fill="#c90d0c"/>
<path d="M67.9 77l.6 1h-1.2z" fill="none" stroke="#c90d0c" stroke-width=".27"/>
<path d="M64.7 77.6l1.3-.8v1.7z" fill-rule="evenodd" fill="#c90d0c"/>
<path d="M64.7 77.6l1.3-.8v1.7zM248.5 157.8h3.6v1.8M250.7 157.4v.4M251.5 159.6h1.1M245.2 162.9h1.6M248.4 160.1h2.3v2.8M252.1 160.2v2.2h-3.6" fill="none" stroke="#c90d0c" stroke-width=".27"/>
<path d="M246.8 157.4v5.5" fill="none" stroke="#c90d0c" stroke-width=".3"/>
<circle cx="250.7" cy="157.8" r=".37" fill="#c90d0c"/>
<circle cx="250.7" cy="157.8" r=".37" fill="none" stroke="#c90d0c" stroke-width=".27"/>
<circle cx="250.7" cy="162.4" r=".37" fill="#c90d0c"/>
<circle cx="250.7" cy="162.4" r=".37" fill="none" stroke="#c90d0c" stroke-width=".27"/>
<path d="M247.6 161.5h.9v1.6h-.9z" fill-rule="evenodd" fill="#c90d0c"/>
<path d="M247.6 161.5h.9v1.6h-.9z" fill="none" stroke="#c90d0c" stroke-width=".27"/>
<path d="M247.6 157.1h.9v1.6h-.9z" fill-rule="evenodd" fill="#c90d0c"/>
<path d="M247.6 157.1h.9v1.6h-.9z" fill="none" stroke="#c90d0c" stroke-width=".27"/>
<path d="M247.6 159.1h.9v2h-.9z" fill-rule="evenodd" fill="#c90d0c"/>
<path d="M247.6 159.1h.9v2h-.9zM250.7 154.6v2.8M250.7 162.9v2.7" fill="none" stroke="#c90d0c" stroke-width=".27"/>
<path d="M252.1 159.4l.6 1h-1.2z" fill-rule="evenodd" fill="#c90d0c"/>
<path d="M252.1 159.4l.6 1h-1.2z" fill="none" stroke="#c90d0c" stroke-width=".27"/>
<path d="M248.5 160l1.6-.6v1.4z" fill-rule="evenodd" fill="#c90d0c"/>
<path d="M245.2 91.4h1.6M248.4 88.6h2.3v2.8M248.5 86.3h3.6v1.8M250.7 85.9v.4M251.5 88.1h1.1M252.1 88.8v2.2h-3.6M248.5 160l1.6-.6v1.4z" fill="none" stroke="#c90d0c" stroke-width=".27"/>
<path d="M246.8 85.9v5.5" fill="none" stroke="#c90d0c" stroke-width=".3"/>
<circle cx="250.7" cy="86.3" r=".37" fill="#c90d0c"/>
<circle cx="250.7" cy="86.3" r=".37" fill="none" stroke="#c90d0c" stroke-width=".27"/>
<circle cx="250.7" cy="91" r=".36" fill="#c90d0c"/>
<circle cx="250.7" cy="91" r=".36" fill="none" stroke="#c90d0c" stroke-width=".27"/>
<path d="M247.6 90h.9v1.7h-.9z" fill-rule="evenodd" fill="#c90d0c"/>
<path d="M247.6 90h.9v1.7h-.9z" fill="none" stroke="#c90d0c" stroke-width=".27"/>
<path d="M247.6 85.6h.9v1.6h-.9z" fill-rule="evenodd" fill="#c90d0c"/>
<path d="M247.6 85.6h.9v1.6h-.9z" fill="none" stroke="#c90d0c" stroke-width=".27"/>
<path d="M247.6 87.7h.9v1.9h-.9z" fill-rule="evenodd" fill="#c90d0c"/>
<path d="M247.6 87.7h.9v1.9h-.9zM250.7 83.1v2.8M250.7 91.4v2.7" fill="none" stroke="#c90d0c" stroke-width=".27"/>
<path d="M252.1 87.9l.6 1.1h-1.2z" fill-rule="evenodd" fill="#c90d0c"/>
<path d="M252.1 87.9l.6 1.1h-1.2z" fill="none" stroke="#c90d0c" stroke-width=".27"/>
<path d="M248.5 88.6l1.6-.6v1.3z" fill-rule="evenodd" fill="#c90d0c"/>
<path d="M248.5 88.6l1.6-.6v1.3zM96.8 237.1h1.6M99.8 239.8h1M100.1 237.7h4.9v4.2h-4.9M100.6 239.2l1.4 .6-1.4 .5zM102.3 237.1v2.7h-.4M104.1 238.7l.2 .3h1.4l.3 .2M105 239l.7 1.5h-1.4zM118.7 220.6h2.8M102.3 241.9v.6" fill="none" stroke="#c90d0c" stroke-width=".27"/>
<path d="M118.7 218.5v4.1M98.4 237.1v5.4" fill="none" stroke="#c90d0c" stroke-width=".3"/>
<path d="M100.8 239.5l.9 .3-.9 .3v-.3h.2" fill="none" stroke="#c90d0c" stroke-width=".34"/>
<circle cx="102.3" cy="237.7" r=".37" fill="#c90d0c"/>
<circle cx="102.3" cy="237.7" r=".37" fill="none" stroke="#c90d0c" stroke-width=".27"/>
<circle cx="102.3" cy="241.9" r=".36" fill="#c90d0c"/>
<circle cx="102.3" cy="241.9" r=".36" fill="none" stroke="#c90d0c" stroke-width=".27"/>
<path d="M99.2 237.1h.9v1.3h-.9z" fill-rule="evenodd" fill="#c90d0c"/>
<path d="M99.2 237.1h.9v1.3h-.9z" fill="none" stroke="#c90d0c" stroke-width=".27"/>
<path d="M99.2 241.2h.9v1.3h-.9z" fill-rule="evenodd" fill="#c90d0c"/>
<path d="M99.2 241.2h.9v1.3h-.9z" fill="none" stroke="#c90d0c" stroke-width=".27"/>
<path d="M99.2 238.8h.9v1.9h-.9z" fill-rule="evenodd" fill="#c90d0c"/>
<path d="M99.2 238.8h.9v1.9h-.9zM102.3 234.3v2.8M64.1 249.6l1.3 .6M65.7 249.7l.8 1.1h-1.3zM66.5 245.3l-2.2 1.1M102.3 242.5v2.8" fill="none" stroke="#c90d0c" stroke-width=".27"/>
<path d="M65.7 250.2l.1 .3h-.4l.3-.5 .6 .7h-.9" fill="none" stroke="#c90d0c" stroke-width=".3"/>
<path d="M63.5 245.3h.8v5.5h-.8z" fill-rule="evenodd" fill="#c90d0c"/>
<path d="M61 248h2.8M63.5 245.3h.8v5.5h-.8zM66.5 242.5v2.8M66.5 250.8v2.7M66.5 272.8v2.7" fill="none" stroke="#c90d0c" stroke-width=".27"/>
<path d="M64.5 275.5h4.1" fill="none" stroke="#c90d0c" stroke-width=".3"/>
<path d="M51.6 226.4a1.52 1.52 0 0 1 2.4 .1 1.52 1.52 0 0 1-.8 2.3 1.52 1.52 0 0 1-1.9-1.4h.3a1.24 1.24 0 0 1 1.8-1 1.24 1.24 0 0 1 .2 2.1 1.24 1.24 0 0 1-2-.7v-.4h-.3z" fill-rule="evenodd" fill="#c90d0c"/>
<path d="M51.6 226.4a1.52 1.52 0 0 1 2.4 .1 1.52 1.52 0 0 1-.8 2.3 1.52 1.52 0 0 1-1.9-1.4h.3a1.24 1.24 0 0 1 1.8-1 1.24 1.24 0 0 1 .2 2.1 1.24 1.24 0 0 1-2-.7v-.4h-.3zM52.8 228.8v2.8M52.8 234.3v2.8M52.8 242.5v2.8" fill="none" stroke="#c90d0c" stroke-width=".27"/>
<path d="M51.8 237.1h1.9v5.4h-1.9z" fill="none" stroke="#c90d0c" stroke-width=".3"/>
<path d="M101.1 220.9a1.52 1.52 0 0 1 2.4 .1 1.52 1.52 0 0 1-.8 2.3 1.52 1.52 0 0 1-1.9-1.4h.2a1.24 1.24 0 0 1 1.7-1.2 1.24 1.24 0 0 1 .4 2.1 1.24 1.24 0 0 1-2-.5l-.1-.4h-.2z" fill-rule="evenodd" fill="#c90d0c"/>
<path d="M96.8 182.1h1.6M99.8 184.8h1M100.1 182.8h4.9v4.1h-4.9M100.6 184.3l1.4 .5-1.4 .6zM102.3 182.1v2.7h-.4M102.3 186.9v.7M104.1 183.7l.2 .3h1.4l.3 .3M105 184l.7 1.5h-1.4zM101.1 220.9a1.52 1.52 0 0 1 2.4 .1 1.52 1.52 0 0 1-.8 2.3 1.52 1.52 0 0 1-1.9-1.4h.2a1.24 1.24 0 0 1 1.7-1.2 1.24 1.24 0 0 1 .4 2.1 1.24 1.24 0 0 1-2-.5l-.1-.4h-.2zM102.3 223.3v2.8" fill="none" stroke="#c90d0c" stroke-width=".27"/>
<path d="M98.4 182.1v5.5" fill="none" stroke="#c90d0c" stroke-width=".3"/>
<path d="M100.8 184.6l.9 .2-.9 .3v-.3h.2" fill="none" stroke="#c90d0c" stroke-width=".34"/>
<circle cx="102.3" cy="182.8" r=".36" fill="#c90d0c"/>
<circle cx="102.3" cy="182.8" r=".36" fill="none" stroke="#c90d0c" stroke-width=".27"/>
<circle cx="102.3" cy="186.9" r=".37" fill="#c90d0c"/>
<circle cx="102.3" cy="186.9" r=".37" fill="none" stroke="#c90d0c" stroke-width=".27"/>
<path d="M99.2 182.1h.9v1.3h-.9z" fill-rule="evenodd" fill="#c90d0c"/>
<path d="M99.2 182.1h.9v1.3h-.9z" fill="none" stroke="#c90d0c" stroke-width=".27"/>
<path d="M99.2 186.2h.9v1.4h-.9z" fill-rule="evenodd" fill="#c90d0c"/>
<path d="M99.2 186.2h.9v1.4h-.9z" fill="none" stroke="#c90d0c" stroke-width=".27"/>
<path d="M99.2 183.9h.9v1.9h-.9z" fill-rule="evenodd" fill="#c90d0c"/>
<path d="M102.3 179.3v2.8M99.2 183.9h.9v1.9h-.9zM102.3 187.6v2.7" fill="none" stroke="#c90d0c" stroke-width=".27"/>
<path d="M101.1 166a1.51 1.51 0 0 1 2.4 .1 1.51 1.51 0 0 1-.8 2.3 1.51 1.51 0 0 1-1.9-1.4h.2a1.24 1.24 0 0 1 1.7-1.2 1.24 1.24 0 0 1 .4 2 1.24 1.24 0 0 1-2-.4l-.1-.4h-.2z" fill-rule="evenodd" fill="#c90d0c"/>
<path d="M63.8 173.8v2.8M101.1 166a1.51 1.51 0 0 1 2.4 .1 1.51 1.51 0 0 1-.8 2.3 1.51 1.51 0 0 1-1.9-1.4h.2a1.24 1.24 0 0 1 1.7-1.2 1.24 1.24 0 0 1 .4 2 1.24 1.24 0 0 1-2-.4l-.1-.4h-.2zM102.3 168.3v2.8M63.8 182.1v2.7" fill="none" stroke="#c90d0c" stroke-width=".27"/>
<path d="M62.8 176.6h1.9v5.5h-1.9z" fill="none" stroke="#c90d0c" stroke-width=".3"/>
<path d="M62.6 190.7a1.52 1.52 0 0 1 2.4 .1 1.52 1.52 0 0 1-.8 2.3 1.52 1.52 0 0 1-1.9-1.4h.2a1.24 1.24 0 0 1 1.7-1.2 1.24 1.24 0 0 1 .4 2 1.24 1.24 0 0 1-2-.4l-.1-.4h-.2z" fill-rule="evenodd" fill="#c90d0c"/>
<path d="M72.6 170l2.2 1.1M73.4 165.6h1.4l-.8 1.1zM73.7 166.1l-1.4 .7M62.6 190.7a1.52 1.52 0 0 1 2.4 .1 1.52 1.52 0 0 1-.8 2.3 1.52 1.52 0 0 1-1.9-1.4h.2a1.24 1.24 0 0 1 1.7-1.2 1.24 1.24 0 0 1 .4 2 1.24 1.24 0 0 1-2-.4l-.1-.4h-.2zM63.8 187.6v2.7" fill="none" stroke="#c90d0c" stroke-width=".27"/>
<path d="M73.7 165.7h.8l-.5 .7-.3-.5h.4l-.1 .3" fill="none" stroke="#c90d0c" stroke-width=".3"/>
<path d="M71.8 165.6h.8v5.5h-.8z" fill-rule="evenodd" fill="#c90d0c"/>
<path d="M74.8 140.8v2.8M69.3 168.3h2.7M71.8 165.6h.8v5.5h-.8zM74.8 162.9v2.7M74.8 171.1v2.7" fill="none" stroke="#c90d0c" stroke-width=".27"/>
<path d="M72.7 140.8h4.1" fill="none" stroke="#c90d0c" stroke-width=".3"/>
<g fill="none" stroke="#0dab76" stroke-width=".27">
<path d="M41.8 74.9h13.7v22M41.8 69.4v8.2M41.8 88.6v2.8M66.5 83.1v5.5M250.7 94.1v8.3M19.8 102.4h11M41.8 102.4h8.2M55.5 107.9v5.5M217.7 110.6v2.8M231.4 105.1v2.8M63.8 143.6v5.5M74.8 143.6v19.3"/>
<path d="M85.8 165.6v2.7M231.4 176.6v2.7M250.7 165.6v8.2M217.7 182.1v2.7M121.5 220.6h5.5M66.5 253.5v19.3M85.8 250.8v2.7M17.1 261.8h10.9M52.8 267.3v5.5"/>
</g>
<circle cx="41.8" cy="74.9" r=".55" fill="#0dab76"/>
<g fill="none" stroke="#0dab76" stroke-width=".27">
<path d="M55.5 74.9h5.5"/>
<circle cx="41.8" cy="74.9" r=".55"/>
</g>
<circle cx="55.5" cy="74.9" r=".55" fill="#0dab76"/>
<g fill="none" stroke="#0dab76" stroke-width=".27">
<path d="M41.8 55.7v2.7M66.5 55.7v5.5h2.8M61 74.9v5.5M231.4 72.1v2.8M308.4 99.6v13.8h5.5M308.4 102.4h5.5M85.8 195.8v2.8M85.8 220.6v2.7"/>
<circle cx="55.5" cy="74.9" r=".55"/>
</g>
<circle cx="308.4" cy="102.4" r=".55" fill="#0dab76"/>
<g fill="none" stroke="#0dab76" stroke-width=".27">
<path d="M231.4 143.6v2.7M308.4 143.6v13.8h5.5M308.4 146.3h5.5"/>
<circle cx="308.4" cy="102.4" r=".55"/>
</g>
<circle cx="308.4" cy="146.3" r=".55" fill="#0dab76"/>
<g fill="none" stroke="#0dab76" stroke-width=".27">
<path d="M69.3 69.4h-2.8v2.7M102.3 171.1v8.2M85.8 234.3v5.5M96.8 237.1h-30.3v5.4M102.3 226.1v8.2"/>
<circle cx="308.4" cy="146.3" r=".55"/>
</g>
<circle cx="85.8" cy="237.1" r=".55" fill="#0dab76"/>
<g fill="none" stroke="#0dab76" stroke-width=".27">
<path d="M44.5 154.6h13.8M44.5 146.3h5.5v13.8M39 261.8h8.3"/>
<circle cx="85.8" cy="237.1" r=".55"/>
</g>
<circle cx="50" cy="154.6" r=".55" fill="#0dab76"/>
<g fill="none" stroke="#0dab76" stroke-width=".27">
<path d="M231.4 85.9v8.2M245.2 91.4h-27.5v8.2M201.2 105.1h11M30.8 154.6h8.2M30.8 146.3h8.2M50 171.1v2.7M63.8 184.8v2.8M102.3 190.3v8.3h24.7M52.8 231.6v2.7"/>
<circle cx="50" cy="154.6" r=".55"/>
</g>
<circle cx="231.4" cy="91.4" r=".55" fill="#0dab76"/>
<g fill="none" stroke="#0dab76" stroke-width=".27">
<path d="M182 105.1h8.2M231.4 157.4v8.2M198.5 176.6h13.7M245.2 162.9h-27.5v8.2"/>
<circle cx="231.4" cy="91.4" r=".55"/>
</g>
<circle cx="231.4" cy="162.9" r=".55" fill="#0dab76"/>
<g fill="none" stroke="#0dab76" stroke-width=".27">
<path d="M250.7 69.4v13.7M302.9 118.9h11M302.9 107.9h11M250.7 143.6v11M291.9 151.8h22M179.2 176.6h8.3M294.7 162.9h19.2M52.8 248h8.2M52.8 245.3v11"/>
<circle cx="231.4" cy="162.9" r=".55"/>
</g>
<circle cx="52.8" cy="248" r=".55" fill="#0dab76"/>
<g fill="none" stroke="#0dab76" stroke-width=".27">
<path d="M85.8 179.3v5.5M85.8 182.1h11M102.3 245.3v2.7h24.7"/>
<circle cx="52.8" cy="248" r=".55"/>
</g>
<circle cx="85.8" cy="182.1" r=".55" fill="#0dab76"/>
<g fill="none" stroke="#0dab76" stroke-width=".27">
<path d="M63.8 160.1v13.7M63.8 168.3h5.5M74.8 173.8v8.3h11"/>
<circle cx="85.8" cy="182.1" r=".55"/>
</g>
<circle cx="63.8" cy="168.3" r=".55" fill="#0dab76"/>
<circle cx="63.8" cy="168.3" r=".55" fill="none" stroke="#0dab76" stroke-width=".27"/>
<g font-size="4" fill="#c90d0c">
<text x="29.3" y="11">1</text>
<text x="80.6" y="11">2</text>
<text x="132" y="11">3</text>
<text x="183.3" y="11">4</text>
<text x="234.7" y="11">5</text>
<text x="286.1" y="11">6</text>
<text x="337.5" y="11">7</text>
<text x="388.8" y="11">8</text>
<text x="1.3" y="40.4">A</text>
<text x="416.4" y="40.4">A</text>
<text x="1.3" y="95.1">B</text>
<text x="416.4" y="95.1">B</text>
<text x="1.2" y="149.8">C</text>
<text x="416.3" y="149.8">C</text>
<text x="1.2" y="204.5">D</text>
<text x="416.3" y="204.5">D</text>
<text x="1.3" y="259.2">E</text>
<text x="416.4" y="259.2">E</text>
<text x="29.3" y="288.6">1</text>
<text x="80.6" y="288.6">2</text>
<text x="132" y="288.6">3</text>
<text x="183.3" y="288.6">4</text>
<text x="234.7" y="288.6">5</text>
<text x="286.1" y="288.6">6</text>
<text x="337.5" y="288.6">7</text>
<text x="388.8" y="288.6">8</text>
</g>
<g font-size="3.9" fill="#c90d0c">
<text x="313.9" y="267.3">Leon Reeh 5942</text>
<text x="371.6" y="267.3">LED Driver</text>
<text x="313.9" y="271.4">IQ Technikum</text>
<text x="313.9" y="275.5">Semester: TEL HH_2023SS</text>
<text x="373" y="272.8">RESC_V2 v65</text>
<text x="372.7" y="283.9">Sheet:</text>
<text x="387.4" y="283.8">5/7</text>
</g>
<text font-size="3.5" fill="#c90d0c" x="373" y="278.3">19.01.2025 17:21</text>
<g font-size="2.7" fill="#808080">
<text x="39.1" y="40.6">HEADLIGHT_DRIVER</text>
<text x="39.2" y="49.5">12V</text>
<text x="64" y="49.5">12V</text>
<text x="71.2" y="59.6">22-23-2021</text>
<text x="209.2" y="57">BLINKER_LEFT</text>
<text x="43.6" y="64.7">R95</text>
<text x="228.9" y="66">12V</text>
<text x="44.2" y="67.7">4k7</text>
<text x="250.7" y="72.1">BLINKER_LEFT</text>
<text x="70.7" y="83.1">IPD034N06N3</text>
<text x="70.7" y="80.4">Q14</text>
<text x="232.8" y="83.9">4k7</text>
<text x="232.8" y="81.5">R105</text>
<text x="252.1" y="83.1">Q21</text>
<text x="43.1" y="86.7">4k7</text>
<text x="43.1" y="84.3">R96</text>
<text x="252.1" y="85.9">2N7002,215</text>
<text x="298.5" y="84.5">BLINKER_FRONT</text>
<text x="63.5" y="93.9">GND</text>
<text x="305.9" y="93.4">12V</text>
<text x="32.2" y="100.8">R94</text>
<text x="38.8" y="96.6">GND</text>
<text x="204" y="99.7">BC817-40LT1SMD</text>
<text x="204" y="96.9">Q20</text>
<text x="232.8" y="100.8">R106</text>
<text x="315.8" y="100.9">22-23-2041</text>
<text x="14.3" y="102.4">DO_LIGHTS</text>
<text x="32.2" y="106">2k2</text>
<text x="58.3" y="105.1">BC817-40LT1SMD</text>
<text x="58.3" y="102.4">Q13</text>
<text x="165.5" y="105.1">BLINKER_PWM_L</text>
<text x="195.4" y="103.5">2k2</text>
<text x="232.8" y="103.2">4k7</text>
<text x="247.7" y="107.6">GND</text>
<text x="286.4" y="107.9">BLINKER_LEFT</text>
<text x="193.3" y="108.7">R104</text>
<text x="228.4" y="113.1">GND</text>
<text x="52.5" y="118.6">GND</text>
<text x="214.7" y="118.6">GND</text>
<text x="286.4" y="118.9">BLINKER_RIGHT</text>
<text x="65.3" y="131.2">BACKLIGHT_DRIVER</text>
<text x="208.3" y="128.5">BLINKER_RIGHT</text>
<text x="299.5" y="128.5">BLINKER_BACK</text>
<text x="228.9" y="137.4">12V</text>
<text x="305.9" y="137.4">12V</text>
<text x="60.7" y="140.3">GND</text>
<text x="71.8" y="140.3">GND</text>
<text x="11.6" y="148.3">DI_BREAK_BACK</text>
<text x="39.2" y="144.3">D25</text>
<text x="250.7" y="146.3">BLINKER_RIGHT</text>
<text x="315.8" y="144.8">22-23-2041</text>
<text x="35.7" y="150.1">BAS40</text>
<text x="39.2" y="152.5">D24</text>
<text x="66.5" y="153.8">BC817-40LT1SMD</text>
<text x="232.8" y="155.4">4k7</text>
<text x="232.8" y="153">R109</text>
<text x="286.4" y="151.8">BLINKER_LEFT</text>
<text x="11.6" y="156.5">DI_BREAK_FRONT</text>
<text x="35.7" y="158.3">BAS40</text>
<text x="66.5" y="156.5">Q17</text>
<text x="51.4" y="166.4">R102</text>
<text x="77.5" y="167.5">BC817-40LT1SMD</text>
<text x="82.8" y="162.3">GND</text>
<text x="99.7" y="164.9">12V</text>
<text x="252.1" y="165.6">Q22</text>
<text x="286.4" y="162.9">BLINKER_RIGHT</text>
<text x="51.4" y="169.4">4k7</text>
<text x="77.5" y="170.3">Q18</text>
<text x="204" y="171.1">BC817-40LT1SMD</text>
<text x="204" y="168.4">Q23</text>
<text x="232.8" y="172.2">R110</text>
<text x="252.1" y="168.4">2N7002,215</text>
<text x="87.1" y="177.7">100k</text>
<text x="87.1" y="174.6">R101</text>
<text x="162.7" y="176.6">BLINKER_PWM_R</text>
<text x="192.7" y="174.9">2k2</text>
<text x="232.8" y="174.7">4k7</text>
<text x="247.7" y="179">GND</text>
<text x="47.5" y="181.9">3V3</text>
<text x="65.2" y="183.2">4k7</text>
<text x="65.2" y="180.1">R116</text>
<text x="106.4" y="183.5">Q15</text>
<text x="190.6" y="180.1">R108</text>
<text x="228.4" y="184.5">GND</text>
<text x="87.1" y="191.1">R100</text>
<text x="106.4" y="186.2">SQ2389CES-T1</text>
<text x="214.7" y="190">GND</text>
<text x="61.2" y="195.7">3V3</text>
<text x="87.1" y="194.1">4k7</text>
<text x="83.2" y="206.7">12V</text>
<text x="83.2" y="214.4">12V</text>
<text x="99.7" y="219.9">12V</text>
<text x="50.5" y="225.4">3V3</text>
<text x="118.2" y="223.6" transform="rotate(-90 118.2 223.6)">GND</text>
<text x="87.1" y="232.4">4k7</text>
<text x="87.1" y="229.9">R97</text>
<text x="106.4" y="238.4">Q27</text>
<text x="54.1" y="243.4">4k7</text>
<text x="54.1" y="240.9">R114</text>
<text x="106.4" y="241.2">SQ2389CES-T1</text>
<text x="69.3" y="250.8">BC817-40LT1SMD</text>
<text x="69.3" y="248">Q26</text>
<text x="87.1" y="248.9">100k</text>
<text x="87.1" y="246.4">R98</text>
<text x="128.9" y="246.5">22-23-2031</text>
<text x="11.6" y="261.8">DO_LIGHTS</text>
<text x="29.4" y="260.2">R99</text>
<text x="55.5" y="261.8">Q16</text>
<text x="82.8" y="258.7">GND</text>
<text x="29.4" y="265.3">2k2</text>
<text x="55.5" y="264.5">BC817-40LT1SMD</text>
<text x="49.8" y="278">GND</text>
<text x="63.5" y="278">GND</text>
</g>
<g font-size="2.3" fill="#808080">
<text x="74.8" y="62">X18-1</text>
<text x="74.8" y="70.2">X18-2</text>
<text x="319.4" y="103.2">X16-1</text>
<text x="319.4" y="108.7">X16-2</text>
<text x="319.4" y="114.2">X16-3</text>
<text x="319.4" y="119.7">X16-4</text>
<text x="319.4" y="147.2">X17-1</text>
<text x="319.4" y="152.7">X17-2</text>
<text x="319.4" y="158.2">X17-3</text>
<text x="319.4" y="163.7">X17-4</text>
<text x="132.5" y="199.4">X19-3</text>
<text x="132.5" y="221.4">X19-2</text>
<text x="132.5" y="248.9">X19-1</text>
</g>
</svg>
